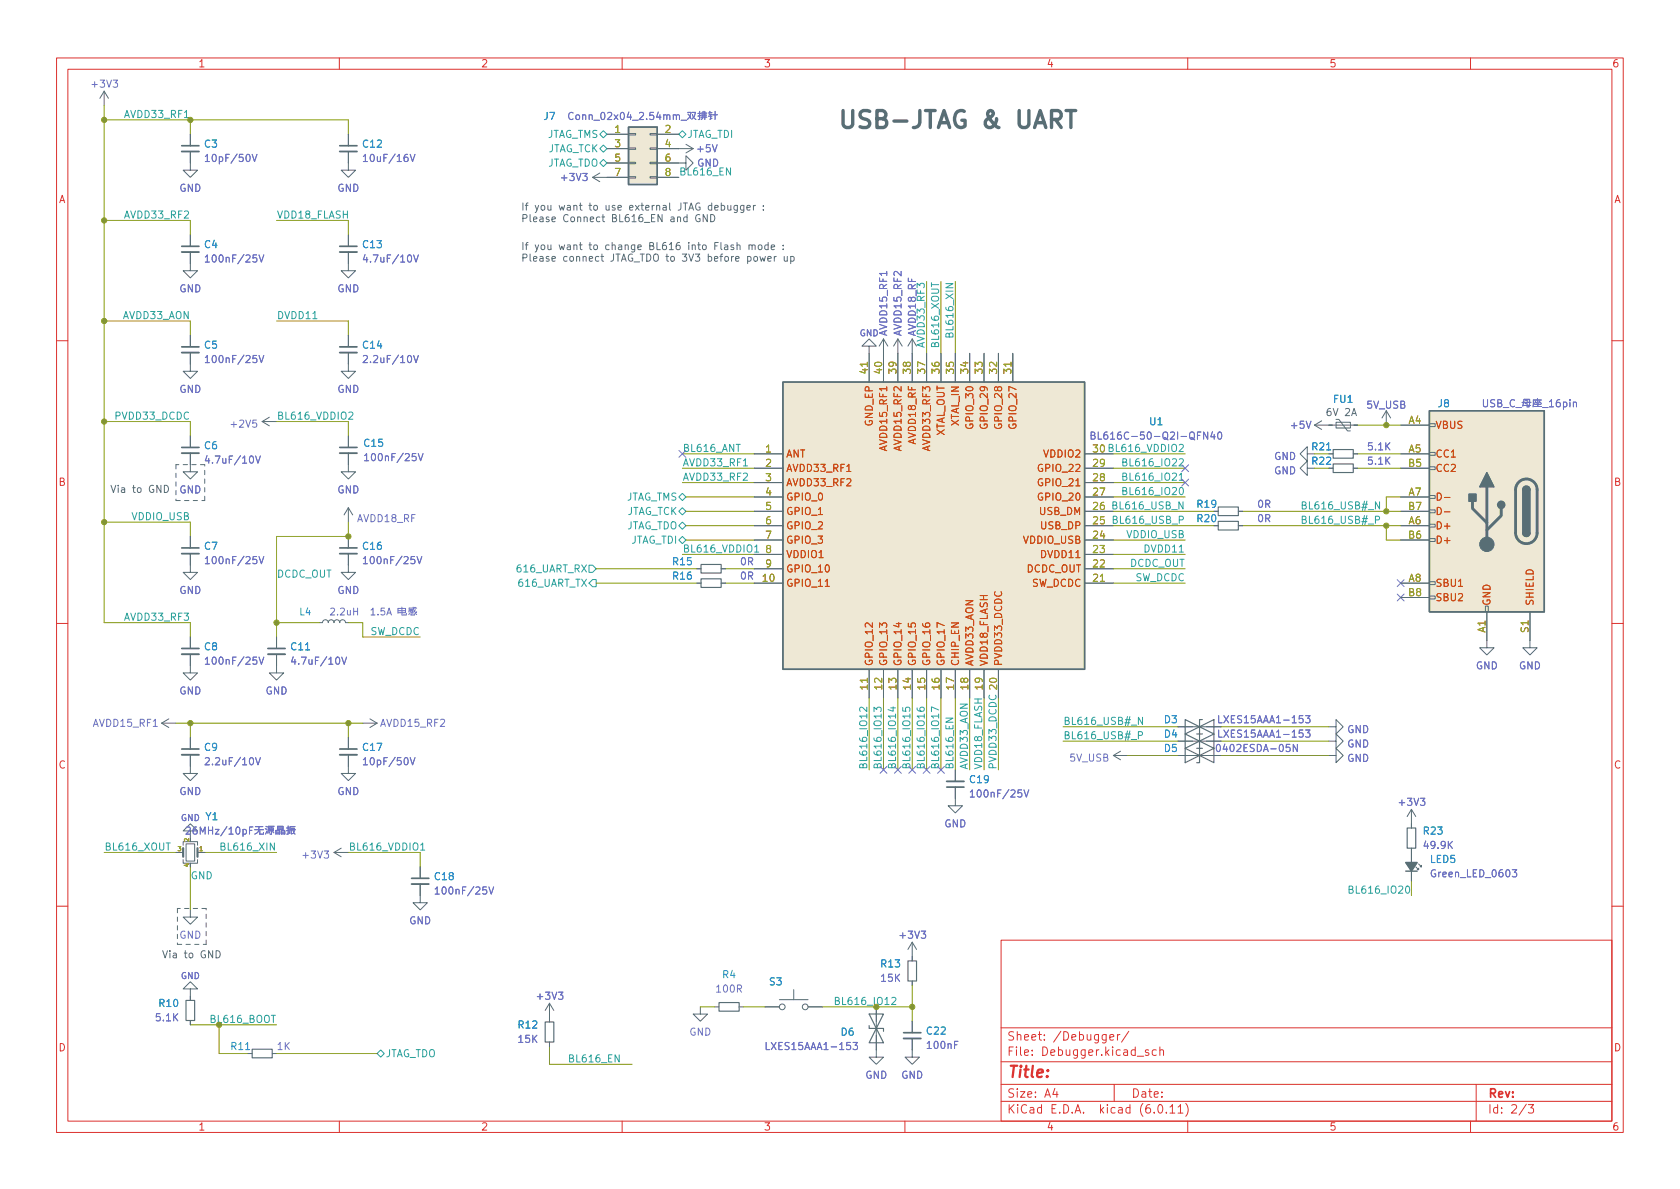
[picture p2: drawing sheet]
<svg xmlns="http://www.w3.org/2000/svg" width="297mm" height="210mm" viewBox="0 0 297 210" stroke-linecap="round" stroke-linejoin="round" font-family="sans-serif">
<g fill="none" stroke="#dc322f" stroke-width=".18">
<path d="M10 10.2h277v190.1h-277zM12 12.2h273v186.1h-273zM60 10.2v2M110 10.2v2M160 10.2v2M210 10.2v2M260 10.2v2M10 60.2h2M285 60.2h2M10 110.2h2M285 110.2h2M10 160.2h2"/>
<path d="M177 166.3h108v32h-108zM285 160.2h2M60 198.3v2M110 198.3v2M160 198.3v2M177 194.8h108M177 191.8h108M177 187.8h108M177 181.8h108M182.5 186.5v.1M182.5 185.7v.1M184.6 183.8v.1"/>
<path d="M184.6 183v.1M197 191.8v3M197.6 182.9v1M198 182.9l-.3 .1-.1 .2M199.6 182.4l-1.3 1.9M204.4 185.7l-.4-.1-.3 .3v.4l.2 .3h.5M205.1 185.8l.2-.2 .3 .1 .1 .9M205.1 185.1v1.5M209.6 195.1a1.72 1.72 0 0 1 0 2.3M210 198.3v2M260 198.3v2M261 191.8v6.5"/>
<path d="M270.2 195.3h1l-.6 .6 .5 .1v.7l-.2 .1h-.5l-.2-.1"/>
</g>
<g fill="none" stroke="#586e75" stroke-width=".18">
<path d="M18.4 16.1l-.7 1.3M18.4 16.1v2.6M18.4 16.1l.8 1.3M33.7 26.8v3.3h1.2l-1.2 1.3-1.3-1.3h1.3M33.7 23.7v2.1M61.6 26.8v3.3h1.3l-1.3 1.3-1.3-1.3h1.3M61.6 23.7v2.1M97.6 38.8l.6-.1-.1-.3h-.3l-.2 .1 .1 .6h.4M104.8 31.4l1.2 .7M104.8 31.4h6.3M106 30.6l-1.2 .8M106.4 38.4h.5"/>
<path d="M106.6 37.9v1.1l.3 .2M107.3 26.3h3.8M107.3 23.7h3.8M107.3 28.8h3.8M111.1 31.2h1.3v.3h-1.3zM111.1 28.7h1.3v.3h-1.3zM111.1 26.2h1.3v.2h-1.3zM111.1 23.6h1.3v.3h-1.3zM114.9 31.2h1.3v.3h-1.3zM114.9 28.7h1.3v.3h-1.3zM114.9 26.2h1.3v.2h-1.3zM114.9 23.6h1.3v.3h-1.3z"/>
<path d="M116.2 28.8h5.1v1.3l1.3-1.3-1.3-1.2v1.2M116.2 26.3h6.4M116.2 31.4h3.8M116.2 23.7h3.8M118.4 35.9v1.1l.2 .2M120.4 35.9v.9a.41 .41 0 0 1-.5 .4M121.3 25.5l1.3 .8M122.6 26.3l-1.3 .7M135 37v.2M135 36.4v.1M33.7 44.6v3.3h1.2l-1.2 1.2-1.3-1.2h1.3M33.7 41.5v2.1"/>
<path d="M33.7 59.3v2M61.6 44.6v3.3h1.3l-1.3 1.2-1.3-1.2h1.3M61.6 41.5v2.1M61.6 59.3v2M97.6 45.8l.6-.2-.1-.2-.3-.1-.2 .2 .1 .6h.4M106.2 45.3h.5M106.4 44.9v1.1l.3 .2M121.8 42.9v.1M121.8 43.3v.8M126.4 43.5h.4M127 42.9h-.6v1.2M132.2 45.4l.3-.1 .3 .3-.1 .5h-.5"/>
<path d="M132.2 45.3v1.3M132.4 43.4l.2-.1 .3 .1 .1 .7M132.4 43.3v.8M138.5 44v.1M138.5 43.4v.1M138.7 45.3v.8l.3 .1 .2-.1M156.2 59.9v7.7M156.2 59.9l-.8 1.3M156.2 59.9l.8 1.3M158.7 59.9v7.7M158.7 59.9l-.7 1.3M158.7 59.9l.8 1.3"/>
<path d="M161.3 59.9v7.7M161.3 59.9l-.8 1.3M161.3 59.9l.8 1.3M33.7 62.4v3.3h1.2l-1.2 1.2-1.3-1.2h1.3M33.7 77.1v2M46.4 74.5l1.2 .8M46.4 74.5h2.5M47.6 73.8l-1.2 .7M61.6 62.4v3.3h1.3l-1.3 1.2-1.3-1.2h1.3M61.6 77.1v2M153.7 61.2h1.2l-1.2-1.3-1.3 1.3h1.3v6.4M163.8 62.5v5.1"/>
<path d="M166.4 62.5v5.1M168.9 62.5v5.1M171.4 62.5v5.1M174 62.5v5.1M176.5 62.5v5.1M179.1 62.5v5.1M232.4 75.2h7.6M232.4 75.2l1.3 .7M233.7 74.4l-1.3 .8M236.2 74.7h2.6v1h-2.6zM236.2 74.2h.5l1.6 2h.5M245.1 72.6l.8 1.3"/>
<path d="M245.1 72.6v2.6M245.1 72.6l-.8 1.3M247.6 75.2h5.1M252.7 74.9h1v.5h-1zM33.7 80.1v3.3h1.2l-1.2 1.3-1.3-1.3h1.3M33.7 97.9v3.3h1.2l-1.2 1.3-1.3-1.3h1.3M33.7 94.9v2M61.6 80.1v3.3h1.3l-1.3 1.3-1.3-1.3h1.3M61.6 97.9v3.3h-1.3l1.3 1.3 1.3-1.3h-1.3M61.6 89.8v2.5M61.6 94.9v2M61.6 89.8l.8 1.3"/>
<path d="M61.6 89.8l-.8 1.3M133.3 90.4h5.1M133.3 93h5.1M133.3 82.8h5.1M133.3 80.3h5.1M133.3 87.9h5.1M133.3 95.5h5.1M133.3 98h5.1M133.3 85.3h5.1M191.8 90.4h5M191.8 93h5M191.8 82.8h5"/>
<path d="M191.8 80.3h5M191.8 87.9h5M191.8 95.5h5M191.8 98h5M191.8 85.3h5M214.6 90.4h.8M214.6 93h.8M218.9 90.4h.8M218.9 93h.8M231.1 80.3v1.2l-1.2-1.2 1.2-1.3v1.3h1.3M231.1 82.8v1.3l-1.2-1.3 1.2-1.3v1.3h1.3M234.9 82.8h.8"/>
<path d="M234.9 80.3h.8M239.3 82.8h.7M239.3 80.3h.7M247.6 90.4h5.1M247.6 93h5.1M247.6 82.8h5.1M247.6 80.3h5.1M247.6 87.9h5.1M247.6 95.5h5.1M252.7 95.2h1v.6h-1zM252.7 92.7h1v.5h-1zM252.7 90.2h1v.5h-1z"/>
<path d="M252.7 87.6h1v.5h-1zM252.7 82.5h1v.6h-1zM252.7 80h1v.5h-1zM33.7 115.7v3.3h1.2l-1.2 1.3-1.3-1.3h1.3M33.7 112.6v2.1M48.9 115.7v3.3h-1.3l1.3 1.3 1.3-1.3h-1.3M48.9 112.6v2.1M56.5 110.1h.5l.2-.4 .3-.1 .4 .1 .1 .4 .2-.3 .3-.2 .4 .1 .2 .4 .2-.4 .4-.1 .3 .2 .1 .3 .1-.4 .4-.1 .3 .1 .2 .4h.5M123.2 100.6h.8M123.2 103.1h.8M127.5 100.6h.8M127.5 103.1h.8"/>
<path d="M133.3 100.6h5.1M133.3 103.1h5.1M153.7 118.4v5M156.2 118.4v5M158.7 118.4v5M161.3 118.4v5M163.8 118.4v5M166.4 118.4v5M168.9 118.4v5M171.4 118.4v5M174 118.4v5M176.5 118.4v5"/>
<path d="M191.8 100.6h5M191.8 103.1h5M247.6 103.1h5.1M247.6 105.7h5.1M252.7 105.4h1v.5h-1zM252.7 102.9h1v.5h-1zM262.6 107.2h.5v1h-.5zM262.9 108.2v6.3h-1.3l1.3 1.3 1.3-1.3h-1.3M270.5 108.2v6.3h-1.3l1.3 1.3 1.3-1.3h-1.3M28.6 127.9h2.5M28.6 127.9l1.2 .7M29.8 127.1l-1.2 .8"/>
<path d="M33.7 133.5v3.3h1.2l-1.2 1.2-1.3-1.2h1.3M33.7 130.4v2.1M61.6 133.5v3.3h1.3l-1.3 1.2-1.3-1.2h1.3M61.6 130.4v2.1M64.1 127.9h2.6M65.4 127.1l1.3 .8M66.7 127.9l-1.3 .7M168.9 139.2v3.3h1.3l-1.3 1.3-1.3-1.3h1.3M168.9 136.1v2.1M196.8 133.6h2.6M196.8 133.6l1.3 .8M198.1 132.8l-1.3 .8"/>
<path d="M208.3 131.1h7.6M208.3 128.5h7.6M208.3 133.6h7.6M234.9 131.1h1.3v-1.3l1.3 1.3-1.3 1.2v-1.2M234.9 128.5h1.3v-1.3l1.3 1.3-1.3 1.3v-1.3M234.9 133.6h1.3v-1.3l1.3 1.3-1.3 1.3v-1.3M31.1 150.7h1.3M32.4 149.5v-.7h2.5v.7M32.4 152v.6h2.5v-.6M32.9 149.2h1.5v3.1h-1.5zM33.7 146.9h1.2l-1.2-1.2-1.3 1.2h1.3v1.3M34.9 150.7h1.3"/>
<path d="M59.1 150.7l1.2 .8M59.1 150.7h2.5M60.3 150l-1.2 .7M74.3 156.3v3.3h1.3l-1.3 1.3-1.3-1.3h1.3M74.3 153.3v2M249.6 143.1l-.8 1.3M249.6 143.1v3.3M249.6 150v5.8M249.6 143.1l.7 1.3M250.3 153.3l.5 .5v-.3v.3h-.2M250.8 152.8l.5 .5v-.3v.3h-.2M33.7 160.9v1.3h1.2l-1.2 1.2-1.3-1.2h1.3"/>
<path d="M33.7 174.9h1.2l-1.2-1.3-1.3 1.3h1.3v2M97.2 177.4v3.3M97.2 177.4l-.8 1.3M97.2 177.4l.7 1.3M123.8 178v1.3h1.3l-1.3 1.3-1.2-1.3h1.2M126.4 178h.7M130.7 178h.7M135.3 178h2.5M137.8 176.8h5.1M140.3 175v1.8M142.9 178h2.5M154.9 178v8.9h1.3l-1.3 1.3-1.2-1.3h1.2"/>
<path d="M161.3 166.6v3.3M161.3 173.5v.7M161.3 166.6l-.8 1.3M161.3 166.6l.8 1.3M33.7 180.5v.7M43.8 186.3h.8M48.1 186.3h.8M97.2 184.3v.7M161.3 183.6v3.3h1.3l-1.3 1.3-1.3-1.3h1.3M161.3 180.6v2"/>
<circle cx="138.3" cy="178" r=".51"/>
<circle cx="142.4" cy="178" r=".51"/>
</g>
<g fill="none" stroke="#6c71c4" stroke-width=".18">
<path d="M20 14.2h.8l-.4 .4 .3 .2v.5l-.1 .1-.6-.1M101.3 20a.6 .6 0 0 0-.8 .4 .6 .6 0 0 0 .6 .7l.2-.1M106.3 20l.2-.1a.68 .68 0 0 1 .5 .6 .68 .68 0 0 1-.5 .6l-.2-.1-.1-.3zM107.4 20l.5-.1 .3 .3-.8 .9h.8M109.8 20l.2-.1a.68 .68 0 0 1 .4 .6 .68 .68 0 0 1-.4 .6l-.2-.1-.1-.3zM111.2 19.8l-.3 .9h.8M113.1 20l.4-.1 .3 .3-.8 .9h.8M115.5 19.9h-.6v.6l.2-.1h.4l.1 .2-.1 .4-.1 .1-.5-.1M116.4 19.8l-.3 .9h.8M121.6 19.9h.6l-.3 .9-.4 .3M122.4 19.9h.6l-.3 .8-.4 .4M123.7 19.7v1.4"/>
<path d="M124 20h.3M124.3 19.7l-.1 1.2-.2 .2M124.6 20h.4M124.6 19.7v1.4M125.4 19.9h.5M125.5 19.7l-.2 .4M126.4 19.7v1.4M44.6 27.3l.4 1.3 .4-1.3M72.5 27.3l.4 1.3 .5-1.3M101.9 20.4l.2-.1 .3 .1 .1 .5-.1 .2h-.3l-.2-.1zM103 20.4l.2-.1 .3 .1 .1 .7M103 20.3v.8"/>
<path d="M103 30.7h.8l-.4 .5 .4 .1v.5l-.2 .1-.6-.1M104.2 20.4l.2-.1 .3 .1v.7M104.2 20.3v.8M105 21.3h1M108.6 20.3l.7 .8M109.3 20.3l-.7 .8M111.5 20.3v.8M111.9 21.3h.9M114.3 21v.1M116.7 20.3v.8M117.4 20.4l.1-.1 .3 .1 .1 .7M117.4 20.3v.8"/>
<path d="M117.9 20.5l.2-.2 .3 .1v.7M119 20.4l.2-.1 .3 .1 .1 .7M119 20.3v.8M119.6 20.5l.2-.2 .3 .1v.7M120.4 21.3h1M121.6 20.2l.4 .3 .1 .5M122.4 20.2l.2 .6 .4 .3M123.4 20.1h.5M123.5 21.1h.1M123.9 20.4l-.5 .1M123.9 20.7h.4M124 20.4h.3"/>
<path d="M124.6 20.4h.3M124.6 20.7h.4M125.3 20.5h.6M125.4 20.2h.4M125.6 20.2v.9M125.9 20.9l-.4 .2M126 25.6l.4 1.3 .4-1.3M126 20.3h.8M45.4 45.1h-.6l-.1 .6 .2-.1h.4l.1 .2v.4l-.2 .1-.5-.1M45.8 45.1l.4 1.2 .4-1.2M72.2 45.2l.1-.1a.68 .68 0 0 1 .5 .6 .68 .68 0 0 1-.5 .6l-.1-.1-.2-.3zM73.1 45.1l.5 1.2 .4-1.2"/>
<path d="M156.8 48v.7M45.3 74.3h-.6v.6l.2-.1h.4l.1 .2-.1 .4-.1 .2-.5-.2M45.4 62.9h-.6l-.1 .6 .2-.2 .4 .1 .1 .2v.4l-.2 .1-.5-.1M45.8 62.9l.4 1.2 .4-1.2M72.2 63l.1-.1a.68 .68 0 0 1 .5 .6 .68 .68 0 0 1-.5 .6l-.1-.1-.2-.4zM73.1 62.9l.5 1.2 .4-1.2M120 79.6l1.3 1.3M121.3 79.6l-1.3 1.3M211.7 77h.4M212.3 76.4h-.6v1.3M213.5 76.4v1.3l-.7-1.3v1.3M214.4 76.3l-.3 .9h.8"/>
<path d="M214.7 76.8v.9M215.4 76.5l.2-.1a.68 .68 0 0 1 .4 .6 .68 .68 0 0 1-.4 .7l-.2-.2-.1-.3zM230.9 74.5l.5 1.3 .4-1.3M262.3 70.7v1l.2 .2h.4l.1-.2v-1M264.3 70.7h-.5l-.2 .1v.4l.6 .2 .1 .3-.3 .2h-.4M264.8 71.3l.6-.1 .1-.2-.1-.2-.6-.1v1.2h.5l.2-.1 .1-.3-.4-.2M265.8 72.1h1M267.8 70.8a.6 .6 0 0 0-.8 .4 .6 .6 0 0 0 .5 .7l.3-.1M268 72.1h1M269.1 71.2h1.6M269.2 71.8l.3-1.2h.9l-.1 1.3h-.3M269.3 71.7h1.3"/>
<path d="M269.7 71.3l.4 .2M269.7 70.8l.4 .1M271.2 71.9h1.4M271.4 71.5h1M271.5 71.1l.2 .2M271.5 70.9l-.1 .4M271.8 70.5v.2M271.9 70.9v1M272.3 71.1l.2 .2M272.3 70.9l-.2 .4M272.6 70.7h-1.5v1.2M272.7 72.1h1"/>
<path d="M274 71l.3-.3v1.2M274 71.9h.7M275.8 70.7h-.4a.85 .85 0 0 0 0 1.2l.4-.1 .1-.4-.2-.2h-.4l-.1 .2M276.4 71.2l.4-.1 .2 .2-.1 .6h-.5M276.4 71.1v1.3M277.6 70.7v.1M277.6 71.1v.8M278.2 71.2l.2-.1 .3 .1v.7M278.2 71.1v.8M44.2 80.8l.2-.2a.68 .68 0 0 1 .4 .7 .68 .68 0 0 1-.4 .6l-.2-.1-.1-.4zM45.2 80.6l.4 1.3 .4-1.3M45.4 98.4h-.6l-.1 .6 .2-.1 .4 .1 .1 .1v.5l-.2 .1-.5-.1"/>
<path d="M45.8 98.4l.4 1.3 .4-1.3M73.3 98.4h-.6l-.1 .6 .2-.1 .5 .1 .1 .1-.1 .5-.2 .1-.5-.1M73.5 80.2h-.6v.6l.1-.1h.5l.1 .2-.1 .5-.2 .1-.4-.1M73.7 98.4l.5 1.3 .4-1.3M74 80.2l.4 1.3 .4-1.3M208.9 82.2l1.3 1.2M208.9 84.7l1.3 1.2M210.2 82.2l-1.3 1.2M210.2 84.7l-1.3 1.2M45.4 116.2h-.6l-.1 .6 .2-.1h.4l.1 .2v.4l-.2 .2-.5-.2M45.8 116.2l.4 1.3 .4-1.3M59.5 116.3l.1-.1a.68 .68 0 0 1 .5 .6 .68 .68 0 0 1-.5 .7l-.1-.2-.2-.3z"/>
<path d="M60.4 116.2l.5 1.3 .4-1.3M62.5 108.1h.7M63.2 107.5v1.2M70.4 108.3h1.3v-.7h-1.3v.9M70.4 108h1.3M71.1 107.4v1.3h.7l.1-.2M72.4 108.5l-.1 .2M72.5 107.8h.5M72.5 107.9h.4v.3h-.4zM72.7 108.4v.3M72.7 108.3l.3 .2M73 107.4a.91 .91 0 0 0 .6 .9l.1-.1"/>
<path d="M73.3 108.6v.1h-.7M73.3 107.4h.2M73.4 108.5l.3 .2M73.4 107.8l-.3 .5M73.7 107.5h-1.4v.7M247 102.5l1.3 1.2M247 105l1.3 1.3M248.3 102.5l-1.3 1.2M248.3 105l-1.3 1.3M27.1 128.5h.7M44.2 134.1l.2-.1a.68 .68 0 0 1 .4 .6 .68 .68 0 0 1-.4 .6l-.2-.1-.1-.3zM45.2 134l.4 1.2 .4-1.2"/>
<path d="M72.5 134l.4 1.2 .5-1.2M155.6 135.5l1.2 1.2M156.8 135.5l-1.2 1.2M158.1 135.5l1.3 1.2M159.4 135.5l-1.3 1.2M160.7 135.5l1.2 1.2M161.9 135.5l-1.2 1.2M163.2 135.5l1.2 1.2M164.4 135.5l-1.2 1.2M165.8 135.5l1.2 1.2M167 135.5l-1.2 1.2M180.6 139.7h-.6v.6l.1-.1h.5l.1 .2-.1 .4-.2 .1-.4-.1"/>
<path d="M181.1 139.7l.4 1.2 .4-1.2M228.1 131.6h-.6l-.1 .6 .2-.1 .4 .1 .1 .2v.4l-.2 .1-.5-.1M229.4 131.6v1.3l-.7-1.3v1.3M230.4 129.1h-.7v.6l.2-.1h.4l.1 .2v.4l-.2 .2-.5-.2M230.4 126.6h-.7v.6l.2-.2 .4 .1 .1 .2v.4l-.2 .1-.5-.1M230.8 129.1h.8l-.4 .5 .4 .1v.5l-.2 .2-.6-.2M230.8 126.6h.8l-.4 .4 .4 .2v.5l-.2 .1-.6-.1M32.9 146.4l.5-.2 .3 .4-.8 .9h.8M34.7 146.2l-.3 .1a.86 .86 0 0 0 0 1.2l.4-.1 .1-.4-.3-.3h-.2l-.3 .3M35.4 147.5v-1.3l.4 .9 .5-.9v1.3M36.9 146.2v1.3M36.9 146.8h.7"/>
<path d="M37.6 146.2v1.3M38.1 146.7h.6l-.6 .8h.6M40.1 146.2l-1.1 1.6M40.5 146.6l.4-.4v1.3M40.5 147.5h.7M41.9 146.3l.1-.1a.68 .68 0 0 1 .4 .7 .68 .68 0 0 1-.4 .6 .84 .84 0 0 1-.1-1.2zM43 146.7h.3l.3 .2-.1 .5h-.5M43 146.7v1.2M44.1 146.8h.4M44.7 146.2h-.6v1.3M45 146.7h1.6M45.1 146.2h1.4"/>
<path d="M45.6 147.1l-.6 .4M45.8 146.2l-.1 .9M45.9 146.8v.6M46.6 147.2l-.1 .3h-.6M46.9 146.5l.3 .2M47 146.1l.3 .1M47.2 147l-.2 .5M47.6 146.4h.8v.5h-.8zM47.6 146.7h.8M47.7 147.1l-.1 .2M48 146.9v.6h-.3M48 146.2l-.1 .2"/>
<path d="M48.2 147.1l.2 .2M48.5 146.1h-1.1l-.1 1.2M48.8 147.5v-.7h.6v.7M48.8 147.1h.6M48.8 147.4h.6M49.1 146.1h.9v.6h-.9zM49.1 146.4h.9M49.7 147.5v-.7h.6v.7M49.7 147.1h.6M49.7 147.4h.6M50.6 146.4h.5M50.7 147.5h.2"/>
<path d="M51 146.1v1.4M51.1 146.8l-.5 .1M51.3 146.7h.9M51.4 146.5h.7M51.5 146.7v.7h.4M51.8 146.7l.1 .5 .3 .3M52.1 146.9l-.2 .2M52.2 146.2h-.9l-.1 1.2M57.3 150.5h.8l-.4 .5 .3 .1v.5l-.1 .2-.6-.2M86 156.8h-.6l-.1 .6 .2-.1 .5 .1 .1 .2-.1 .4-.2 .1-.5-.1M86.4 156.8l.5 1.3 .4-1.3M251.1 141.2h.8l-.4 .4 .4 .2v.5l-.2 .1-.6-.1"/>
<path d="M256.3 149.3l.5 .7M256.8 148.8l-.7 .7M267.4 153.8h.8l-.5 .5 .4 .1v.5l-.2 .2-.5-.2M98.7 175.4h.8l-.4 .5 .4 .2v.5l-.2 .1-.6-.1M162.9 164.7h.8l-.5 .4 .4 .2v.5l-.2 .1-.5-.1M150.3 184.3h-.6v.6l.2-.1 .4 .1 .1 .2-.1 .4-.1 .1-.5-.1M150.8 184.3h.8l-.4 .5 .4 .1v.6l-.2 .1-.6-.1M169.4 184.1h-.6v1.3"/>
</g>
<g fill="none" stroke="#586e75" stroke-width=".2">
<path d="M235.7 79.5h3.6v1.5h-3.6zM124 99.8h3.5v1.5h-3.5zM215.4 89.7h3.5v1.5h-3.5zM215.4 92.2h3.5v1.5h-3.5zM235.7 82h3.6v1.6h-3.6zM124 102.4h3.5v1.5h-3.5zM209.5 129.8l2.6 1.3-2.6 1.2zM209.5 127.2l2.6 1.3-2.6 1.3zM209.5 132.3l2.6 1.3-2.6 1.3zM212.1 131.1l2.5-1.3v2.5zM212.1 128.5l2.5-1.3v2.6zM212.1 133.6l2.5-1.3v2.6z"/>
<path d="M212.6 129.8h-.5v2.5h-.5M212.6 127.2h-.5v2.6h-.5M212.6 132.3h-.5v2.6h-.5M248.8 146.4h1.5v3.6h-1.5zM32.9 176.9h1.5v3.6h-1.5zM127.1 177.3h3.6v1.5h-3.6zM153.7 179.3h2.5l-1.3 2.6zM160.5 169.9h1.6v3.6h-1.6zM44.6 185.5h3.5v1.6h-3.5zM96.4 180.7h1.5v3.6h-1.5zM153.7 181.4v.5h2.5v.5M154.9 181.9l1.3 2.5h-2.5z"/>
</g>
<g fill="none" stroke="#586e75" stroke-width=".33">
<path d="M32.1 26.8h3.1M60.1 26.8h3M32.1 44.6h3.1M60.1 44.6h3M32.1 62.4h3.1M60.1 62.4h3M32.1 80.1h3.1M32.1 97.9h3.1M60.1 80.1h3M60.1 97.9h3M32.1 115.7h3.1M47.4 115.7h3"/>
<path d="M32.1 133.5h3.1M60.1 133.5h3M167.4 138.2h3M72.8 156.3h3M159.8 183.6h3"/>
</g>
<g fill="none" stroke="#586e75" stroke-width=".3">
<path d="M32.1 25.8h3.1M60.1 25.8h3M32.1 43.6h3.1M60.1 43.6h3M32.1 61.3h3.1M32.1 79.1h3.1M60.1 61.3h3M60.1 79.1h3M32.1 96.9h3.1M60.1 96.9h3M32.1 114.7h3.1M47.4 114.7h3"/>
<path d="M32.1 132.5h3.1M60.1 132.5h3M167.4 139.2h3M72.8 155.3h3M159.8 182.6h3"/>
</g>
<path d="M111.1 22.5h5.1v10.1h-5.1zM138.4 67.6h53.4v50.8h-53.4zM252.7 72.6h20.3v35.6h-20.3zM269.2 94.2a.64 .64 0 0 0 .7 .7 .64 .64 0 0 0 .6-.7M269.2 86.6a.64 .64 0 0 1 .7-.6 .64 .64 0 0 1 .6 .6M248.5 154h2.1" fill="none" stroke="#586e75" stroke-width=".25"/>
<g fill="#586e75" stroke="#586e75" stroke-width=".25">
<path d="M248.5 152.5h2.1l-1 1.5z"/>
<path d="M269.2 94.2h1.3a.64 .64 0 0 1-.6 .7 .64 .64 0 0 1-.7-.7z"/>
<path d="M269.2 86.6h1.3v7.6h-1.3z"/>
<path d="M269.4 86.2a.63 .63 0 0 1 .7-.2 .63 .63 0 0 1 .4 .6h-1.3z"/>
<path d="M262.9 83.6l1.3 2.5h-2.6z"/>
<path d="M259.7 87.4h1.3v1.2h-1.3z"/>
<circle cx="265.4" cy="89.3" r=".63"/>
</g>
<path d="M234.6 79.6h.7M54 114.9h.7M43.4 185.6h.7" fill="none" stroke="#268bd2" stroke-width=".18"/>
<path d="M32.4 150v1.5M34.9 150v1.5" fill="none" stroke="#586e75" stroke-width=".38"/>
<g fill="#eee8d5" stroke="#eee8d5" stroke-width=".18">
<path d="M252.7 72.6h20.3v35.6h-20.3z"/>
<path d="M138.4 67.6h53.4v50.8h-53.4z"/>
<path d="M111.1 22.5h5.1v10.1h-5.1z"/>
</g>
<path d="M260.3 88.6v1.3l2.6 2.6M262.9 86.1v10.2M265.4 89.9v1.3l-2.5 2.5M268.5 85.3a1.9 1.9 0 0 1 2.1-.5 1.9 1.9 0 0 1 1.2 1.8v7.6a1.91 1.91 0 0 1-1.9 1.9 1.91 1.91 0 0 1-1.9-1.9v-7.8l.1-.6z" fill="none" stroke="#586e75" stroke-width=".51"/>
<circle cx="262.9" cy="96.3" r="1.27" fill="#586e75" stroke="#586e75" stroke-width=".18"/>
<path d="M156.8 68.4v.7M149.7 83.4h.7M190.2 85.9h.7M255.4 88h1M255.4 90.5h1M145.9 103.7h.7" fill="none" stroke="#cb4b16" stroke-width=".18"/>
<path d="M153.4 64.1v.7M178.8 64.1v.7M153.4 119.9v.8M194.6 102.8h.7" fill="none" stroke="#b58900" stroke-width=".18"/>
<g fill="none" stroke="#2aa198" stroke-width=".18">
<path d="M32.6 20.8h.7M106 23.7l.7-.6 .6 .6-.6 .7zM106 28.8l.7-.6 .6 .6-.6 .7zM106.7 25.6l.6 .7-.6 .6-.7-.6zM120 23.7l.6-.6 .7 .6-.7 .7zM129.2 29.7v1.3l-.8-1.3v1.3M164.7 50v.7M167.2 50.2h1.3l-1.3 .7h1.3M61.7 73l.5-.1 .2 .3-.8 .9h.8M130.2 78.6h.7M208.5 78.7l.5-.1 .2 .3-.8 .9h.8M104.1 99.9h.7l.6 .7-.6 .6h-.7z"/>
<path d="M120 95.5l.6-.6 .7 .6-.7 .6zM120 90.4l.6-.6 .7 .6-.7 .7zM120 93l.6-.7 .7 .7-.7 .6zM120.6 87.2l.7 .7-.7 .6-.6-.6zM131.4 82.4h.8M133.4 96.7l.4-.3v1.2M133.4 97.6h.8M208.5 81.2l.5-.1 .2 .4-.8 .9h.8M208.5 91.9h.6l.1-.2v-.3l-.7-.1v1.2M208.5 84l.4-.3v1.2M208.5 84.9h.7M208.7 86.3l.1-.1a.68 .68 0 0 1 .4 .6 .68 .68 0 0 1-.4 .7 .84 .84 0 0 1-.1-1.2z"/>
<path d="M209.2 88.7v1.3l-.8-1.3v1.3M243.2 91.9h.6l.1-.2v-.3l-.7-.1v1.2M243.9 88.7v1.3l-.7-1.3v1.3M104.8 102.5h.6v1.3h-.6l-.7-.7zM153.3 125.1v.7l-.9-.7-.4 .2 .1 .5M154.5 125.8v-.7l.5 .4 .1-.4h.6l.1 .2-.1 .5M157.5 125.2h.8M157.9 125v.8l-.9-.3M159.6 125.1v.6l.6 .1-.1-.2 .1-.4 .1-.1h.5l.1 .2-.1 .5M162.2 125.2v.3a.85 .85 0 0 0 1.2 0l-.1-.4h-.4l-.3 .2v.2l.3 .3M166 125.5l-1.3-.5v.8M167.2 127h1.3l-1.3 .7h1.3"/>
<path d="M201.3 130h.6l.1-.2-.1-.3-.6-.1v1.2M202 126.8v1.3l-.7-1.3v1.3M29.4 149.1h.7M48.5 149.1v1.2l-.7-1.2v1.2M74.4 149.4l.3-.3v1.2M74.4 150.3h.7M248.7 156.7h.1a.68 .68 0 0 1 .5 .6 .68 .68 0 0 1-.5 .7 .84 .84 0 0 1-.1-1.3zM48 179.5h.7M157.7 176.5l.5-.1 .2 .3-.8 .9h.8M66.7 186.3l.6-.6 .6 .6-.6 .6zM109.5 186.5v1.3l-.7-1.3v1.3"/>
</g>
<path d="M170.5 19.7a1.15 1.15 0 0 0-1.2 0 1.15 1.15 0 0 0-.5 1.1 1.27 1.27 0 0 0 .3 1.4 1.27 1.27 0 0 0 1.4 .2l.1-.1v-1h-.5" fill="none" stroke="#586e75" stroke-width=".6"/>
<path d="M31.1 88.5h5.1M31.1 82.2v6.3M36.2 82.2h-5.1M36.2 88.5v-6.3M31.4 167h5M31.4 160.6v6.4M36.4 160.6h-5M36.4 167v-6.4" fill="none" stroke="#586e75" stroke-width=".18" stroke-dasharray=".8 .8"/>
<g fill="none" stroke="#859900" stroke-width=".18">
<path d="M18.4 18.7v91.4h15.3v2.5M18.4 39h15.3v2.5M18.4 21.2h43.2v2.5M33.7 21.2v2.5M48.9 39h12.7v2.5M18.4 56.8h15.3v2.5M48.9 56.8h12.7v2.5M163.8 49.8v12.7M166.4 49.8v12.7M168.9 49.8v12.7M18.4 74.5h15.3v2.6M48.9 74.5h12.7v2.6"/>
<path d="M240 75.2h7.6M18.4 92.3h15.3v2.6M61.6 92.3v2.6h-12.7v17.7M120.6 80.3h12.7M120.6 85.3h12.7M120.6 82.8h12.7M120.6 98h12.7M121.3 93h12M121.3 87.9h12M121.3 90.4h12M121.3 95.5h12M196.8 80.3h12.7"/>
<path d="M196.8 85.3h12.7M196.8 93h17.8M196.8 87.9h12.7M196.8 90.4h17.8M196.8 95.5h12.7M196.8 82.8h12.7M196.8 98h12.7M219.7 93h27.9M219.7 90.4h27.9M240 80.3h7.6M240 82.8h7.6M245.1 93v2.5h2.5"/>
<path d="M247.6 87.9h-2.5v2.5M48.9 110.1h7.6M61.6 110.1h2.5v2.5h10.2M105.4 100.6h17.8M105.4 103.1h17.8M128.3 100.6h5M128.3 103.1h5M196.8 100.6h12.7M196.8 103.1h12.7M31.1 127.9h33M33.7 127.9v2.5M61.6 127.9v2.5"/>
<path d="M153.7 123.4v12.7M156.2 123.4v12.7M158.7 123.4v12.7M161.3 123.4v12.7M163.8 123.4v12.7M166.4 123.4v12.7M168.9 123.4v12.7M171.4 123.4v12.7M174 123.4v12.7M176.5 123.4v12.7M188 128.5h20.3M188 131.1h20.3"/>
<path d="M199.4 133.6h8.9M215.9 128.5h19M215.9 131.1h19M215.9 133.6h19M18.4 150.7h12.7M33.7 153.3v7.6M36.2 150.7h12.7M61.6 150.7h12.7v2.6M249.6 155.8v2.6M123.8 178h2.6M131.4 178h3.9M145.4 178h15.9"/>
<path d="M161.3 174.2v6.4M33.7 181.2h15.2M38.7 181.2v5.1h5.1M48.9 186.3h17.8M97.2 185v3.2h14.6"/>
</g>
<g fill="#859900" stroke="#859900" stroke-width=".18">
<circle cx="161.3" cy="178" r=".46"/>
<circle cx="245.1" cy="90.4" r=".46"/>
<circle cx="245.1" cy="75.2" r=".46"/>
<circle cx="245.1" cy="93" r=".46"/>
<circle cx="18.4" cy="92.3" r=".46"/>
<circle cx="48.9" cy="110.1" r=".46"/>
<circle cx="61.6" cy="94.9" r=".46"/>
<circle cx="18.4" cy="56.8" r=".46"/>
<circle cx="18.4" cy="74.5" r=".46"/>
<circle cx="33.7" cy="127.9" r=".46"/>
<circle cx="33.7" cy="21.2" r=".46"/>
<circle cx="18.4" cy="21.2" r=".46"/>
<circle cx="18.4" cy="39" r=".46"/>
<circle cx="61.6" cy="127.9" r=".46"/>
</g>
<g font-size="4.2" fill="#586e75">
<text x="148" y="22.7">USB-JTAG</text>
<text x="173.7" y="22.7">&amp;</text>
<text x="180.3" y="22.7">UART</text>
</g>
<text font-size="2.8" fill="#dc322f" x="178" y="191.2">Title:</text>
<g font-size="2.1" fill="#dc322f">
<text x="178" y="184.5">Sheet:</text>
<text x="186.2" y="184.5">/Debugger/</text>
<text x="178" y="187.2">File:</text>
<text x="184.4" y="187.2">Debugger.kicad_sch</text>
<text x="178" y="197.4">KiCad</text>
<text x="178" y="194.6">Size:</text>
<text x="184.7" y="194.6">A4</text>
<text x="185.7" y="197.4">E.D.A.</text>
<text x="194.6" y="197.4">kicad</text>
<text x="200" y="194.6">Date:</text>
<text x="201.8" y="197.4">(6.0.11)</text>
<text x="263" y="194.6">Rev:</text>
<text x="263" y="197.4">Id:</text>
<text x="267.1" y="197.4">2/3</text>
</g>
<g font-size="1.8" fill="#6c71c4">
<text x="15.9" y="15.9">+3V3</text>
<text x="36" y="29">10pF/50V</text>
<text x="63.9" y="29">10uF/16V</text>
<text x="123" y="27.3">+5V</text>
<text x="123.2" y="29.8">GND</text>
<text x="31.6" y="34.3">GND</text>
<text x="59.6" y="34.3">GND</text>
<text x="98.9" y="32.4">+3V3</text>
<text x="36" y="46.8">100nF/25V</text>
<text x="63.9" y="46.8">4.7uF/10V</text>
<text x="31.6" y="52.1">GND</text>
<text x="59.6" y="52.1">GND</text>
<text x="157.2" y="59.5" transform="rotate(-90 157.2 59.5)">AVDD15_RF1</text>
<text x="159.8" y="59.5" transform="rotate(-90 159.8 59.5)">AVDD15_RF2</text>
<text x="162.3" y="59.5" transform="rotate(-90 162.3 59.5)">AVDD18_RF</text>
<text x="36" y="64.6">100nF/25V</text>
<text x="63.9" y="64.6">2.2uF/10V</text>
<text x="31.6" y="69.8">GND</text>
<text x="59.6" y="69.8">GND</text>
<text x="40.5" y="76">+2V5</text>
<text x="228" y="76.2">+5V</text>
<text x="241.5" y="72.6">5V_USB</text>
<text x="36" y="82.4">4.7uF/10V</text>
<text x="64.1" y="81.9">100nF/25V</text>
<text x="192.5" y="78.1">BL616C-50-Q2I-QFN40</text>
<text x="225.2" y="81.7">GND</text>
<text x="241.6" y="82.6">5.1K</text>
<text x="241.6" y="80">5.1K</text>
<text x="31.6" y="87.6">GND</text>
<text x="59.6" y="87.6">GND</text>
<text x="225.2" y="84.3">GND</text>
<text x="63" y="92.7">AVDD18_RF</text>
<text x="222.2" y="90.2">0R</text>
<text x="222.2" y="92.7">0R</text>
<text x="36" y="100.1">100nF/25V</text>
<text x="63.9" y="100.1">100nF/25V</text>
<text x="130.8" y="100.3">0R</text>
<text x="31.6" y="105.4">GND</text>
<text x="59.6" y="105.4">GND</text>
<text x="130.8" y="102.9">0R</text>
<text x="36" y="117.9">100nF/25V</text>
<text x="51.2" y="117.9">4.7uF/10V</text>
<text x="260.9" y="118.7">GND</text>
<text x="268.5" y="118.7">GND</text>
<text x="31.6" y="123.2">GND</text>
<text x="46.9" y="123.2">GND</text>
<text x="16.3" y="128.9">AVDD15_RF1</text>
<text x="67.1" y="128.9">AVDD15_RF2</text>
<text x="215.1" y="130.8">LXES15AAA1-153</text>
<text x="215.1" y="128.3">LXES15AAA1-153</text>
<text x="238.1" y="130">GND</text>
<text x="36" y="135.7">2.2uF/10V</text>
<text x="63.9" y="135.7">10pF/50V</text>
<text x="189" y="135.1">5V_USB</text>
<text x="214.7" y="133.4">0402ESDA-05N</text>
<text x="238.1" y="132.6">GND</text>
<text x="238.1" y="135.1">GND</text>
<text x="31.6" y="141">GND</text>
<text x="59.6" y="141">GND</text>
<text x="171.2" y="141.4">100nF/25V</text>
<text x="247" y="142.9">+3V3</text>
<text x="166.9" y="146.7">GND</text>
<text x="53.2" y="152.2">+3V3</text>
<text x="251.5" y="150.5">49.9K</text>
<text x="252.7" y="155.5">Green_LED_0603</text>
<text x="76.6" y="158.6">100nF/25V</text>
<text x="31.6" y="166.4">GND</text>
<text x="72.3" y="163.8">GND</text>
<text x="158.8" y="166.4">+3V3</text>
<text x="155.5" y="174">15K</text>
<text x="94.6" y="177.2">+3V3</text>
<text x="126.4" y="175.9">100R</text>
<text x="27.3" y="181">5.1K</text>
<text x="91.4" y="184.8">15K</text>
<text x="121.8" y="183.5">GND</text>
<text x="163.6" y="185.9">100nF</text>
<text x="48.8" y="186.1">1K</text>
<text x="135.1" y="186.1">LXES15AAA1-153</text>
<text x="152.9" y="191.1">GND</text>
<text x="159.3" y="191.1">GND</text>
</g>
<g font-size="1.8" fill="#dc322f">
<text x="35" y="12.3">1</text>
<text x="85" y="12.3">2</text>
<text x="135" y="12.3">3</text>
<text x="185" y="12.3">4</text>
<text x="235" y="12.3">5</text>
<text x="285" y="12.3">6</text>
<text x="10.4" y="36.3">A</text>
<text x="285.4" y="36.3">A</text>
<text x="10.3" y="86.3">B</text>
<text x="285.3" y="86.3">B</text>
<text x="10.3" y="136.3">C</text>
<text x="285.3" y="136.3">C</text>
<text x="10.3" y="186.3">D</text>
<text x="285.3" y="186.3">D</text>
<text x="35" y="200.3">1</text>
<text x="85" y="200.3">2</text>
<text x="135" y="200.3">3</text>
<text x="185" y="200.3">4</text>
<text x="235" y="200.3">5</text>
<text x="285" y="200.3">6</text>
</g>
<g font-size="1.8" fill="#2aa198">
<text x="21.8" y="20.9">AVDD33_RF1</text>
<text x="96.8" y="24.8">JTAG_TMS</text>
<text x="96.9" y="29.8">JTAG_TDO</text>
<text x="96.9" y="27.3">JTAG_TCK</text>
<text x="121.5" y="24.8">JTAG_TDI</text>
<text x="120" y="31">BL616_EN</text>
<text x="21.8" y="38.6">AVDD33_RF2</text>
<text x="48.9" y="38.6">VDD18_FLASH</text>
<text x="21.6" y="56.4">AVDD33_AON</text>
<text x="48.9" y="56.4">DVDD11</text>
<text x="168.6" y="60" transform="rotate(-90 168.6 60)">BL616_XIN</text>
<text x="163.5" y="61.6" transform="rotate(-90 163.5 61.6)">AVDD33_RF3</text>
<text x="166" y="61.7" transform="rotate(-90 166 61.7)">BL616_XOUT</text>
<text x="20.1" y="74.2">PVDD33_DCDC</text>
<text x="48.9" y="74.2">BL616_VDDIO2</text>
<text x="120.6" y="82.4">AVDD33_RF1</text>
<text x="120.6" y="79.9">BL616_ANT</text>
<text x="193" y="80">30 BL616_VDDIO2</text>
<text x="198.1" y="82.4">BL616_IO22</text>
<text x="110.8" y="88.9">JTAG_TMS</text>
<text x="120.6" y="85">AVDD33_RF2</text>
<text x="198.1" y="87.5">BL616_IO20</text>
<text x="198.1" y="85">BL616_IO21</text>
<text x="23.2" y="92">VDDIO_USB</text>
<text x="110.8" y="94">JTAG_TDO</text>
<text x="110.9" y="91.4">JTAG_TCK</text>
<text x="196.4" y="90.1">BL616_USB_N</text>
<text x="196.5" y="92.6">BL616_USB_P</text>
<text x="199.1" y="95.1">VDDIO_USB</text>
<text x="229.9" y="92.6">BL616_USB#_P</text>
<text x="229.9" y="90.1">BL616_USB#_N</text>
<text x="91.1" y="101.6">616_UART_RX</text>
<text x="111.6" y="96.5">JTAG_TDI</text>
<text x="120.6" y="97.7">BL616_VDDIO1</text>
<text x="199.7" y="100.2">DCDC_OUT</text>
<text x="202.1" y="97.7">DVDD11</text>
<text x="48.9" y="102.1">DCDC_OUT</text>
<text x="91.4" y="104.1">616_UART_TX</text>
<text x="200.7" y="102.8">SW_DCDC</text>
<text x="21.8" y="109.8">AVDD33_RF3</text>
<text x="65.4" y="112.3">SW_DCDC</text>
<text x="188" y="130.7">BL616_USB#_P</text>
<text x="188" y="128.2">BL616_USB#_N</text>
<text x="153.3" y="136.1" transform="rotate(-90 153.3 136.1)">BL616_IO12</text>
<text x="155.9" y="136.1" transform="rotate(-90 155.9 136.1)">BL616_IO13</text>
<text x="158.4" y="136.1" transform="rotate(-90 158.4 136.1)">BL616_IO14</text>
<text x="160.9" y="136.1" transform="rotate(-90 160.9 136.1)">BL616_IO15</text>
<text x="163.5" y="136.1" transform="rotate(-90 163.5 136.1)">BL616_IO16</text>
<text x="166" y="136.1" transform="rotate(-90 166 136.1)">BL616_IO17</text>
<text x="168.6" y="136.1" transform="rotate(-90 168.6 136.1)">BL616_EN</text>
<text x="171.1" y="136.1" transform="rotate(-90 171.1 136.1)">AVDD33_AON</text>
<text x="173.6" y="136.1" transform="rotate(-90 173.6 136.1)">VDD18_FLASH</text>
<text x="176.2" y="136.1" transform="rotate(-90 176.2 136.1)">PVDD33_DCDC 20</text>
<text x="18.4" y="150.4">BL616_XOUT</text>
<text x="33.7" y="155.5">GND</text>
<text x="38.7" y="150.4">BL616_XIN</text>
<text x="61.6" y="150.4">BL616_VDDIO1</text>
<text x="238.2" y="158">BL616_IO20</text>
<text x="68.1" y="187.3">JTAG_TDO</text>
<text x="100.3" y="187.9">BL616_EN</text>
</g>
<g font-size="1.8" fill="#268bd2">
<text x="96" y="21.6">J7</text>
<text x="36" y="26.5">C3</text>
<text x="63.9" y="26.5">C12</text>
<text x="36" y="44.3">C4</text>
<text x="63.9" y="44.3">C13</text>
<text x="36" y="62">C5</text>
<text x="63.9" y="62">C14</text>
<text x="235.6" y="71.6">FU1</text>
<text x="203.1" y="75.6">U1</text>
<text x="254.1" y="72.4">J8</text>
<text x="36" y="79.8">C6</text>
<text x="64.1" y="79.4">C15</text>
<text x="231.8" y="82.6">R22</text>
<text x="231.8" y="80">R21</text>
<text x="211.4" y="90.2">R19</text>
<text x="211.4" y="92.7">R20</text>
<text x="36" y="97.6">C7</text>
<text x="63.9" y="97.6">C16</text>
<text x="118.7" y="100.3">R15</text>
<text x="118.7" y="102.9">R16</text>
<text x="36" y="115.4">C8</text>
<text x="51.2" y="115.4">C11</text>
<text x="205.7" y="130.8">D4</text>
<text x="205.7" y="128.3">D3</text>
<text x="36" y="133.2">C9</text>
<text x="63.9" y="133.2">C17</text>
<text x="205.7" y="133.4">D5</text>
<text x="171.2" y="138.9">C19</text>
<text x="36.2" y="145.4">Y1</text>
<text x="251.5" y="148">R23</text>
<text x="252.7" y="153">LED5</text>
<text x="76.6" y="156">C18</text>
<text x="127.6" y="173.4">R4</text>
<text x="155.5" y="171.5">R13</text>
<text x="27.9" y="178.4">R10</text>
<text x="135.9" y="174.6">S3</text>
<text x="91.4" y="182.2">R12</text>
<text x="148.5" y="183.5">D6</text>
<text x="163.6" y="183.3">C22</text>
<text x="40.6" y="186.1">R11</text>
</g>
<g font-size="1.8" fill="#b58900">
<text x="108.5" y="23.5">1</text>
<text x="117.4" y="23.5">2</text>
<text x="108.5" y="26">3</text>
<text x="108.5" y="28.6">5</text>
<text x="117.4" y="26">4</text>
<text x="117.4" y="28.6">6</text>
<text x="108.5" y="31.1">7</text>
<text x="117.4" y="31.1">8</text>
<text x="153.4" y="66.3" transform="rotate(-90 153.4 66.3)">41</text>
<text x="156" y="66.3" transform="rotate(-90 156 66.3)">40</text>
<text x="158.5" y="66.3" transform="rotate(-90 158.5 66.3)">39</text>
<text x="161" y="66.3" transform="rotate(-90 161 66.3)">38</text>
<text x="163.6" y="66.3" transform="rotate(-90 163.6 66.3)">37</text>
<text x="166.1" y="66.3" transform="rotate(-90 166.1 66.3)">36</text>
<text x="168.7" y="66.3" transform="rotate(-90 168.7 66.3)">35</text>
<text x="171.2" y="66.3" transform="rotate(-90 171.2 66.3)">34</text>
<text x="173.7" y="66.3" transform="rotate(-90 173.7 66.3)">33</text>
<text x="176.3" y="66.3" transform="rotate(-90 176.3 66.3)">32</text>
<text x="178.8" y="66.3" transform="rotate(-90 178.8 66.3)">31</text>
<text x="249" y="74.9">A4</text>
<text x="135.2" y="80">1</text>
<text x="135.2" y="82.5">2</text>
<text x="193" y="82.5">29</text>
<text x="193" y="80">30</text>
<text x="248.9" y="82.5">B5</text>
<text x="249" y="80">A5</text>
<text x="135.2" y="85.1">3</text>
<text x="135.2" y="87.6">4</text>
<text x="193" y="87.6">27</text>
<text x="193" y="85.1">28</text>
<text x="249" y="87.6">A7</text>
<text x="135.2" y="90.2">5</text>
<text x="135.2" y="92.7">6</text>
<text x="135.2" y="95.2">7</text>
<text x="193" y="95.2">24</text>
<text x="193" y="92.7">25</text>
<text x="193" y="90.2">26</text>
<text x="248.9" y="95.2">B6</text>
<text x="248.9" y="90.2">B7</text>
<text x="249" y="92.7">A6</text>
<text x="135.2" y="97.8">8</text>
<text x="135.2" y="100.3">9</text>
<text x="193" y="100.3">22</text>
<text x="193" y="97.8">23</text>
<text x="134.6" y="102.9">10</text>
<text x="193" y="102.9">21</text>
<text x="248.9" y="105.4">B8</text>
<text x="249" y="102.9">A8</text>
<text x="262.6" y="112" transform="rotate(-90 262.6 112)">A1</text>
<text x="270.3" y="112" transform="rotate(-90 270.3 112)">S1</text>
<text x="153.4" y="122.2" transform="rotate(-90 153.4 122.2)">11</text>
<text x="156" y="122.2" transform="rotate(-90 156 122.2)">12</text>
<text x="158.5" y="122.2" transform="rotate(-90 158.5 122.2)">13</text>
<text x="161" y="122.2" transform="rotate(-90 161 122.2)">14</text>
<text x="163.6" y="122.2" transform="rotate(-90 163.6 122.2)">15</text>
<text x="166.1" y="122.2" transform="rotate(-90 166.1 122.2)">16</text>
<text x="168.7" y="122.2" transform="rotate(-90 168.7 122.2)">17</text>
<text x="171.2" y="122.2" transform="rotate(-90 171.2 122.2)">18</text>
<text x="173.7" y="122.2" transform="rotate(-90 173.7 122.2)">19</text>
<text x="176.3" y="122.2" transform="rotate(-90 176.3 122.2)">20</text>
</g>
<g font-size="1.8" fill="#586e75">
<text x="92.1" y="37.2">If</text>
<text x="92.1" y="39.3">Please</text>
<text x="94.5" y="37.2">you</text>
<text x="98.9" y="37.2">want</text>
<text x="99.5" y="39.3">Connect</text>
<text x="104.4" y="37.2">to</text>
<text x="107.4" y="37.2">use</text>
<text x="108.2" y="39.3">BL616_EN</text>
<text x="111.8" y="37.2">external</text>
<text x="118.7" y="39.3">and</text>
<text x="120.6" y="37.2">JTAG debugger</text>
<text x="123.3" y="39.3">GND</text>
<text x="92.1" y="44.2">If</text>
<text x="92.1" y="46.3">Please</text>
<text x="94.5" y="44.2">you</text>
<text x="98.9" y="44.2">want</text>
<text x="99.5" y="46.3">connect</text>
<text x="104.4" y="44.2">to</text>
<text x="107.4" y="44.2">change</text>
<text x="108" y="46.3">JTAG_TDO to</text>
<text x="115.3" y="44.2">BL616</text>
<text x="121" y="46.3">3V3</text>
<text x="122.3" y="44.2">into</text>
<text x="125.6" y="46.3">before</text>
<text x="127.1" y="44.2">Flash</text>
<text x="132.7" y="46.3">power</text>
<text x="133.3" y="44.2">mode</text>
<text x="139.3" y="46.3">up</text>
<text x="234.3" y="73.6">6V</text>
<text x="237.7" y="73.6">2A</text>
<text x="19.4" y="87.1">Via</text>
<text x="23.4" y="87.1">to</text>
<text x="26.4" y="87.1">GND</text>
<text x="28.6" y="169.4">Via</text>
<text x="32.5" y="169.4">to</text>
<text x="35.5" y="169.4">GND</text>
</g>
<g font-size="1.8" fill="#cb4b16">
<text x="154.7" y="75.5" transform="rotate(-90 154.7 75.5)">GND_EP</text>
<text x="167.4" y="77.1" transform="rotate(-90 167.4 77.1)">XTAL_OUT</text>
<text x="169.9" y="75.4" transform="rotate(-90 169.9 75.4)">XTAL_IN</text>
<text x="172.5" y="76.1" transform="rotate(-90 172.5 76.1)">GPIO_30</text>
<text x="175" y="76.1" transform="rotate(-90 175 76.1)">GPIO_29</text>
<text x="177.6" y="76.1" transform="rotate(-90 177.6 76.1)">GPIO_28</text>
<text x="180.1" y="76.1" transform="rotate(-90 180.1 76.1)">GPIO_27</text>
<text x="253.7" y="76.2">VBUS</text>
<text x="138.9" y="81.3">ANT</text>
<text x="138.9" y="83.8">AVDD33_RF1</text>
<text x="157.2" y="79.9" transform="rotate(-90 157.2 79.9)">AVDD15_RF1</text>
<text x="159.8" y="79.9" transform="rotate(-90 159.8 79.9)">AVDD15_RF2</text>
<text x="162.3" y="78.7" transform="rotate(-90 162.3 78.7)">AVDD18_RF</text>
<text x="164.9" y="79.9" transform="rotate(-90 164.9 79.9)">AVDD33_RF3</text>
<text x="183.2" y="83.8">GPIO_22</text>
<text x="184.3" y="81.3">VDDIO2</text>
<text x="253.7" y="81.3">CC1</text>
<text x="253.7" y="83.8">CC2</text>
<text x="138.9" y="86.4">AVDD33_RF2</text>
<text x="138.9" y="88.9">GPIO_0</text>
<text x="183.2" y="88.9">GPIO_20</text>
<text x="183.2" y="86.4">GPIO_21</text>
<text x="253.7" y="88.9">D-</text>
<text x="138.9" y="91.4">GPIO_1</text>
<text x="138.9" y="94">GPIO_2</text>
<text x="183.6" y="91.4">USB_DM</text>
<text x="183.8" y="94">USB_DP</text>
<text x="253.7" y="94">D+</text>
<text x="253.7" y="91.4">D-</text>
<text x="138.9" y="96.5">GPIO_3</text>
<text x="138.9" y="99.1">VDDIO1</text>
<text x="138.9" y="101.6">GPIO_10</text>
<text x="180.8" y="96.5">VDDIO_USB</text>
<text x="181.4" y="101.6">DCDC_OUT</text>
<text x="183.8" y="99.1">DVDD11</text>
<text x="253.7" y="96.5">D+</text>
<text x="138.9" y="104.1">GPIO_11</text>
<text x="182.4" y="104.1">SW_DCDC</text>
<text x="253.7" y="104.1">SBU1</text>
<text x="253.7" y="106.7">SBU2</text>
<text x="263.9" y="107.2" transform="rotate(-90 263.9 107.2)">GND</text>
<text x="271.5" y="107.2" transform="rotate(-90 271.5 107.2)">SHIELD</text>
<text x="154.7" y="117.9" transform="rotate(-90 154.7 117.9)">GPIO_12</text>
<text x="157.2" y="117.9" transform="rotate(-90 157.2 117.9)">GPIO_13</text>
<text x="159.8" y="117.9" transform="rotate(-90 159.8 117.9)">GPIO_14</text>
<text x="162.3" y="117.9" transform="rotate(-90 162.3 117.9)">GPIO_15</text>
<text x="164.9" y="117.9" transform="rotate(-90 164.9 117.9)">GPIO_16</text>
<text x="167.4" y="117.9" transform="rotate(-90 167.4 117.9)">GPIO_17</text>
<text x="169.9" y="117.9" transform="rotate(-90 169.9 117.9)">CHIP_EN</text>
<text x="172.5" y="117.9" transform="rotate(-90 172.5 117.9)">AVDD33_AON</text>
<text x="175" y="117.9" transform="rotate(-90 175 117.9)">VDD18_FLASH</text>
<text x="177.6" y="117.9" transform="rotate(-90 177.6 117.9)">PVDD33_DCDC</text>
</g>
<g font-size="1.8" fill="#859900">
<text x="147.3" y="177.7">BL616_IO12</text>
<text x="36.9" y="180.9">BL616_BOOT</text>
</g>
<text font-size="1.7" fill="#268bd2" x="52.8" y="109.2">L4</text>
<g font-size="1.7" fill="#6c71c4">
<text x="58.2" y="109.2">2.2uH</text>
<text x="65.6" y="109.2">1.5A</text>
</g>
<g font-size="1.5" fill="#6c71c4">
<text x="151.9" y="59.8">GND</text>
<text x="31.9" y="145.5">GND</text>
<text x="31.9" y="173.5">GND</text>
</g>
<g font-size="1.1" fill="#b58900">
<text x="33.4" y="149" transform="rotate(-90 33.4 149)">2</text>
<text x="31.3" y="150.5">3</text>
<text x="33.4" y="153.4" transform="rotate(-90 33.4 153.4)">4</text>
<text x="35.1" y="150.5">1</text>
</g>
</svg>
